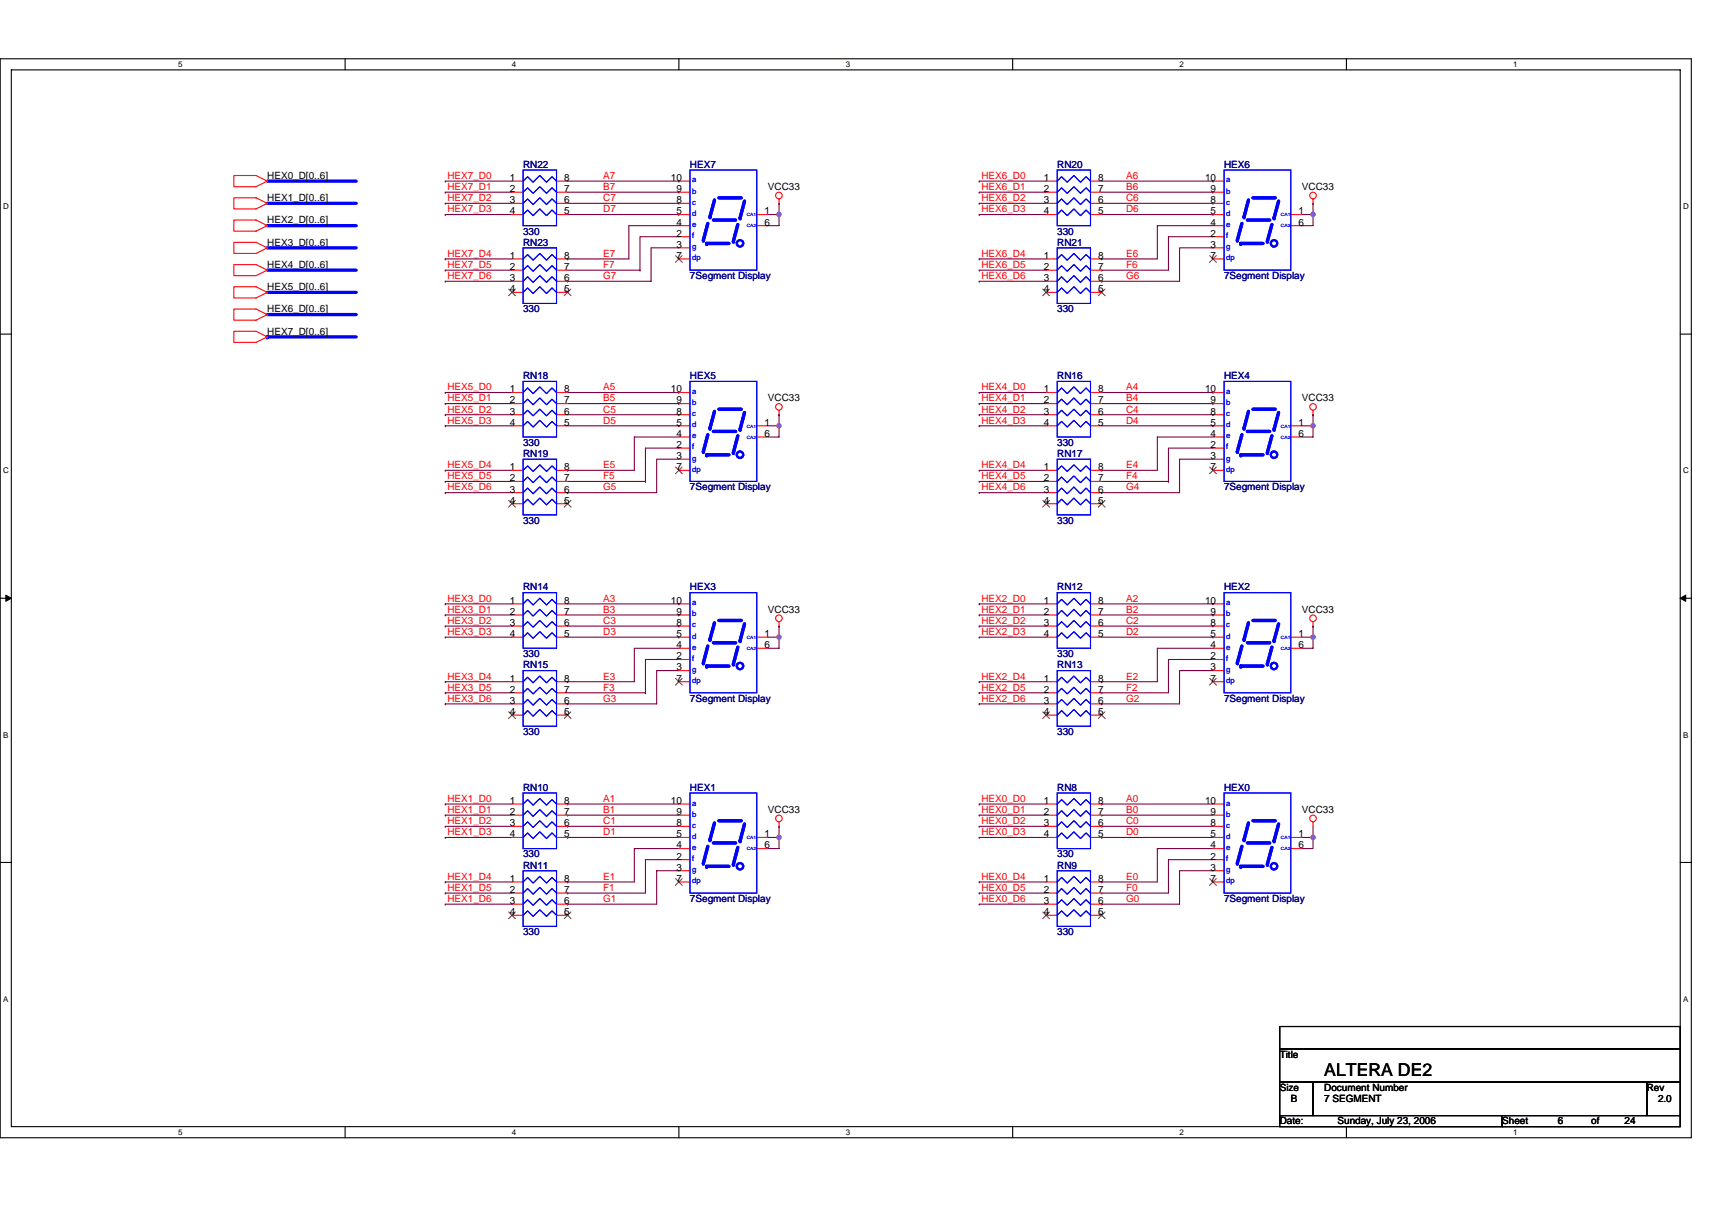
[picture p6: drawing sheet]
<svg xmlns="http://www.w3.org/2000/svg" width="297mm" height="210mm" viewBox="0 0 297 210" stroke-linecap="round" stroke-linejoin="round" font-family="sans-serif">
<path d="M0 10.2h293.5v187.2h-293.5zM2 12.1h289.5v183.4h-289.5z" fill="none" stroke="#000" stroke-width=".19"/>
<g fill="#fff">
<path d="M30.9 10.4h.8v1.6h-.8z"/>
<path d="M30.9 195.7h.8v1.6h-.8z"/>
</g>
<path d="M59.9 10.2v1.9M59.9 195.5v1.9" fill="none" stroke="#000" stroke-width=".19"/>
<g fill="#fff">
<path d="M88.8 10.4h.8v1.6h-.8z"/>
<path d="M88.8 195.7h.8v1.6h-.8z"/>
</g>
<path d="M117.8 10.2v1.9M117.8 195.5v1.9" fill="none" stroke="#000" stroke-width=".19"/>
<g fill="#fff">
<path d="M146.7 10.4h.8v1.6h-.8z"/>
<path d="M146.7 195.7h.8v1.6h-.8z"/>
</g>
<path d="M175.7 10.2v1.9M175.7 195.5v1.9" fill="none" stroke="#000" stroke-width=".19"/>
<g fill="#fff">
<path d="M204.7 10.4h.7v1.6h-.7z"/>
<path d="M204.7 195.7h.7v1.6h-.7z"/>
</g>
<path d="M233.6 10.2v1.9M233.6 195.5v1.9" fill="none" stroke="#000" stroke-width=".19"/>
<g fill="#fff">
<path d="M262.6 10.4h.7v1.6h-.7z"/>
<path d="M262.6 195.7h.7v1.6h-.7z"/>
<path d="M.5 35.1h1v1.5h-1z"/>
<path d="M292 35.1h1v1.5h-1z"/>
<path d="M.5 80.9h1v1.5h-1z"/>
<path d="M292 80.9h1v1.5h-1z"/>
</g>
<path d="M0 58h2M291.5 58h2" fill="none" stroke="#000" stroke-width=".19"/>
<g fill="#fff">
<path d="M.5 126.7h.9v1.6h-.9z"/>
<path d="M292 126.7h.9v1.6h-.9z"/>
</g>
<path d="M0 103.8h2M291.5 103.8h2" fill="none" stroke="#000" stroke-width=".19"/>
<path d="M1 103.3l1 .5-1 .6zM291.5 103.8l1-.5v1.1z" fill="#000" stroke="#000" stroke-width=".17"/>
<g fill="#fff">
<path d="M.5 172.6h.9v1.5h-.9z"/>
<path d="M292 172.6h.9v1.5h-.9z"/>
</g>
<path d="M0 149.7h2M291.5 149.7h2M222 178.1h69.5v3.9h-69.5zM222 182h69.5v5.8h-69.5zM222 187.8h5.8v5.8h-5.8zM222 193.6h38.6v1.9h-38.6zM227.8 187.8h57.9v5.8h-57.9zM260.6 193.6h30.9v1.9h-30.9zM285.7 187.8h5.8v5.8h-5.8z" fill="none" stroke="#000" stroke-width=".19"/>
<g fill="none" stroke="#800040" stroke-width=".19">
<path d="M77.3 31.4h.1M77.3 33.4h.1M77.3 35.3h.1M77.3 37.2h.1M77.3 31.4h11.5M77.3 33.4h11.5M77.3 35.3h11.5M77.3 37.2h11.5M98.5 31.4h19.3M98.5 33.4h19.3M98.5 35.3h19.3M98.5 37.2h19.3"/>
<path d="M117.8 39.2h-8.7v5.7h-10.6M117.8 35.3h.1M117.8 37.2h.1M117.8 33.4h.1M117.8 31.4h.1M133.2 37.2h2M135.2 35.3h.1M135.2 37.2v2h-2M135.2 35.3v1.9M169.9 31.4h.1M169.9 33.4h.1M169.9 35.3h.1"/>
<path d="M169.9 37.2h.1M169.9 31.4h11.6M169.9 33.4h11.6M169.9 35.3h11.6M169.9 37.2h11.6M191.2 31.4h19.3M191.2 33.4h19.3M191.2 35.3h19.3M191.2 37.2h19.3M210.5 39.2h-9.7v5.7h-9.6M210.5 37.2h.1M210.5 31.4h.1"/>
<path d="M210.5 35.3h.1M210.5 33.4h.1M225.9 37.2h1.9M227.8 35.3v3.9h-1.9M227.8 37.2h.1M227.8 35.3h.1M77.3 44.9h.1M77.3 46.9h.1M77.3 48.8h.1M77.3 46.9h11.5M77.3 44.9h11.5M77.3 48.8h11.5"/>
<path d="M98.5 44.9h.1M98.5 48.8h.1M98.5 46.9h12.5M111 46.9h.1M117.8 41.1h-6.8v5.8M117.8 43h-4.8v5.8h-14.5M169.9 44.9h.1M169.9 46.9h.1M169.9 48.8h.1M169.9 46.9h11.6M169.9 44.9h11.6M169.9 48.8h11.6"/>
<path d="M191.2 44.9h.1M191.2 48.8h.1M191.2 46.9h.1M210.5 41.1h-7.8v5.8h-11.5M210.5 43h-5.8v5.8h-13.5M77.3 70h.1M77.3 73.9h.1M77.3 72h.1M77.3 68.1h.1M77.3 73.9h11.5M77.3 68.1h11.5M77.3 72h11.5"/>
<path d="M77.3 70h11.5M98.5 73.9h19.3M98.5 68.1h19.3M98.5 72h19.3M98.5 70h19.3M117.8 75.8h-7.7v5.8h-11.6M117.8 70h.1M117.8 73.9h.1M117.8 72h.1M117.8 68.1h.1M117.8 77.8h-5.8v5.7M117.8 79.7h-3.9v5.8h-15.4"/>
<path d="M133.2 73.9h2v1.9h-2M135.2 72h.1M135.2 72v1.9M169.9 73.9h.1M169.9 68.1h.1M169.9 72h.1M169.9 70h.1M169.9 73.9h11.6M169.9 68.1h11.6M169.9 72h11.6M169.9 70h11.6M191.2 73.9h19.3"/>
<path d="M191.2 68.1h19.3M191.2 72h19.3M191.2 70h19.3M210.5 75.8h-9.7v5.8h-9.6M210.5 73.9h.1M210.5 68.1h.1M210.5 72h.1M210.5 70h.1M210.5 77.8h-7.8v5.7M210.5 79.7h-5.8v5.8h-13.5M225.9 73.9h1.9v1.9h-1.9M227.8 72h.1"/>
<path d="M227.8 72v1.9M77.3 85.5h.1M77.3 83.5h.1M77.3 81.6h.1M77.3 83.5h11.5M77.3 81.6h11.5M77.3 85.5h11.5M98.5 81.6h.1M98.5 85.5h.1M98.5 83.5h13.5M112 83.5h.1M169.9 83.5h.1"/>
<path d="M169.9 81.6h.1M169.9 85.5h.1M169.9 83.5h11.6M169.9 81.6h11.6M169.9 85.5h11.6M191.2 81.6h.1M191.2 85.5h.1M191.2 83.5h11.5M202.7 83.5h.1M77.3 104.8h.1M77.3 118.3h.1M77.3 110.6h.1"/>
<path d="M77.3 108.6h.1M77.3 106.7h.1M77.3 104.8h11.5M77.3 118.3h11.5M77.3 110.6h11.5M77.3 108.6h11.5M77.3 106.7h11.5M98.5 118.3h.1M98.5 104.8h19.3M98.5 110.6h19.3M98.5 108.6h19.3M98.5 106.7h19.3"/>
<path d="M117.8 112.5h-7.7v5.8h-11.6M117.8 104.8h.1M117.8 108.6h.1M117.8 106.7h.1M117.8 110.6h.1M117.8 114.4h-5.8v5.8M117.8 116.4h-3.9v5.8h-15.4M133.2 110.6h2v1.9h-2M135.2 108.6h.1M135.2 108.6v2M169.9 104.8h.1M169.9 106.7h.1"/>
<path d="M169.9 108.6h.1M169.9 110.6h.1M169.9 118.3h.1M169.9 104.8h11.6M169.9 118.3h11.6M169.9 110.6h11.6M169.9 108.6h11.6M169.9 106.7h11.6M191.2 118.3h.1M191.2 104.8h19.3M191.2 110.6h19.3M191.2 108.6h19.3"/>
<path d="M191.2 106.7h19.3M210.5 114.4h-7.8v5.8h-11.5M210.5 112.5h-9.7v5.8h-9.6M210.5 106.7h.1M210.5 110.6h.1M210.5 108.6h.1M210.5 104.8h.1M210.5 116.4h-5.8v5.8h-13.5M225.9 110.6h1.9v1.9h-1.9M227.8 108.6h.1M227.8 108.6v2M77.3 139.5h.1"/>
<path d="M77.3 122.2h.1M77.3 120.2h.1M77.3 120.2h11.5M77.3 139.5h11.5M77.3 122.2h11.5M98.5 139.5h.1M98.5 122.2h.1M98.5 120.2h13.5M98.5 139.5h19.3M112 120.2h.1M169.9 139.5h.1M169.9 120.2h.1"/>
<path d="M169.9 122.2h.1M169.9 120.2h11.6M169.9 139.5h11.6M169.9 122.2h11.6M191.2 139.5h.1M191.2 120.2h.1M191.2 122.2h.1M191.2 139.5h19.3M77.3 155h.1M77.3 153.1h.1M77.3 145.3h.1M77.3 156.9h.1"/>
<path d="M77.3 143.4h.1M77.3 141.5h.1M77.3 155h11.5M77.3 153.1h11.5M77.3 145.3h11.5M77.3 143.4h11.5M77.3 156.9h11.5M77.3 141.5h11.5M98.5 153.1h.1M98.5 141.5h.1M98.5 156.9h.1M98.5 143.4h.1"/>
<path d="M98.5 155h.1M98.5 145.3h.1M98.5 145.3h19.3M98.5 143.4h19.3M98.5 141.5h19.3M117.8 147.3h-7.7v5.8h-11.6M117.8 149.2h-5.8v5.8h-13.5M117.8 151.1h-3.9v5.8h-15.4M133.2 145.3h2v2h-2M135.2 143.4h.1M135.2 143.4v1.9M169.9 153.1h.1"/>
<path d="M169.9 145.3h.1M169.9 143.4h.1M169.9 156.9h.1M169.9 141.5h.1M169.9 155h.1M169.9 155h11.6M169.9 153.1h11.6M169.9 145.3h11.6M169.9 143.4h11.6M169.9 156.9h11.6M169.9 141.5h11.6M191.2 155h.1"/>
<path d="M191.2 153.1h.1M191.2 141.5h.1M191.2 143.4h.1M191.2 145.3h.1M191.2 156.9h.1M191.2 145.3h19.3M191.2 143.4h19.3M191.2 141.5h19.3M210.5 147.3h-9.7v5.8h-9.6M210.5 149.2h-7.8v5.8h-11.5M210.5 151.1h-5.8v5.8h-13.5M225.9 145.3h1.9"/>
<path d="M227.8 143.4v1.9M227.8 145.3v2h-1.9M227.8 145.3h.1"/>
</g>
<g fill="none" stroke="#00f" stroke-width=".57">
<path d="M46.4 31.4h15.4M46.4 35.3h15.4M46.4 39.2h15.4M122.8 38.8l-.8 2.9M123.2 37.6h.1M123.8 38.2h3.8M124 34.7l-.8 2.9M124.7 34.3h3.9M128 39l-.7 2.8M128.4 37.8h.1M129.2 34.9l-.8 2.9M215.5 38.8l-.8 2.9"/>
<path d="M215.9 37.6h.1M216.4 38.2h3.9M216.6 34.7l-.7 2.9M217.4 34.3h3.9M220.7 39l-.8 2.8M221.1 37.8h.1M221.8 34.9l-.7 2.9M46.4 43h15.4M46.4 46.9h15.4M46.4 50.7h15.4M46.4 54.6h15.4M46.4 58.5h.1"/>
<path d="M46.4 58.5h15.4M122 41.7h.1M122.6 42.2h.1M122.6 42.2h3.9M127.3 41.8h.1M214.7 41.7h.1M215.3 42.2h.1M215.3 42.2h3.8M219.9 41.8h.1M122 78.3h.1M122.6 78.9h.1M122.6 78.9h3.9"/>
<path d="M122.8 75.4l-.8 2.9M123.2 74.3h.1M123.8 74.9h3.8M124 71.4l-.8 2.9M124.7 71h3.9M127.3 78.5h.1M128 75.6l-.7 2.9M128.4 74.5h.1M129.2 71.6l-.8 2.9M214.7 78.3h.1M215.3 78.9h.1M215.3 78.9h3.8"/>
<path d="M215.5 75.4l-.8 2.9M215.9 74.3h.1M216.4 74.9h3.9M216.6 71.4l-.7 2.9M217.4 71h3.9M219.9 78.5h.1M220.7 75.6l-.8 2.9M221.1 74.5h.1M221.8 71.6l-.7 2.9M122 115h.1M122.6 115.6h.1M122.6 115.6h3.9"/>
<path d="M122.8 112.1l-.8 2.9M123.2 111h.1M123.8 111.5h3.8M124 108.1l-.8 2.9M124.7 107.7h3.9M127.3 115.2h.1M128 112.3l-.7 2.9M128.4 111.2h.1M129.2 108.3l-.8 2.9M214.7 115h.1M215.3 115.6h.1M215.3 115.6h3.8"/>
<path d="M215.5 112.1l-.8 2.9M215.9 111h.1M216.4 111.5h3.9M216.6 108.1l-.7 2.9M217.4 107.7h3.9M219.9 115.2h.1M220.7 112.3l-.8 2.9M221.1 111.2h.1M221.8 108.3l-.7 2.9M122 149.8h.1M122.6 150.3h.1M122.6 150.3h3.9"/>
<path d="M122.8 146.9l-.8 2.9M123.2 145.7h.1M123.8 146.3h3.8M124 142.8l-.8 2.9M124.7 142.4h3.9M127.3 150h.1M128 147.1l-.7 2.9M128.4 145.9h.1M129.2 143l-.8 2.9M214.7 149.8h.1M215.3 150.3h.1M215.3 150.3h3.8"/>
<path d="M215.5 146.9l-.8 2.9M215.9 145.7h.1M216.4 146.3h3.9M216.6 142.8l-.7 2.9M217.4 142.4h3.9M219.9 150h.1M220.7 147.1l-.8 2.9M221.1 145.9h.1M221.8 143l-.7 2.9"/>
</g>
<g fill="#f0f" stroke="#f0f" stroke-width=".19">
<circle cx="135.1" cy="37.2" r=".38"/>
<circle cx="135.1" cy="73.9" r=".38"/>
<circle cx="135.2" cy="110.6" r=".38"/>
<circle cx="135.2" cy="145.3" r=".38"/>
<circle cx="227.8" cy="37.2" r=".38"/>
<circle cx="227.8" cy="73.9" r=".38"/>
<circle cx="227.8" cy="110.6" r=".38"/>
<circle cx="227.8" cy="145.3" r=".38"/>
</g>
<g fill="none" stroke="#f00" stroke-width=".19">
<path d="M40.6 30.5h3.8l2 .9-2 1h-3.8zM40.6 34.3h3.8l2 1-2 1h-3.8zM40.6 38.2h3.8l2 1-2 .9h-3.8zM46.4 31.4h.1M46.4 35.3h.1M46.4 39.2h.1M88.8 31.4h2M88.8 33.4h2M88.8 35.3h2M88.8 37.2h2M96.6 31.4h1.9M96.6 33.4h1.9"/>
<path d="M96.6 35.3h1.9M96.6 37.2h1.9M117.8 31.4h1.9M117.8 33.4h1.9M117.8 35.3h1.9M117.8 37.2h1.9M117.8 39.2h1.9M131.3 37.2h1.9M131.3 39.2h1.9M135.2 34.5v.8M181.5 31.4h1.9M181.5 33.4h1.9"/>
<path d="M181.5 35.3h1.9M181.5 37.2h1.9M189.2 31.4h2M189.2 33.4h2M189.2 35.3h2M189.2 37.2h2M210.5 31.4h1.9M210.5 33.4h1.9M210.5 35.3h1.9M210.5 37.2h1.9M210.5 39.2h1.9M224 37.2h1.9"/>
<path d="M224 39.2h1.9M227.8 34.5v.8M40.6 42.1h3.8l2 .9-2 1h-3.8zM40.6 45.9h3.8l2 1-2 .9h-3.8zM40.6 49.8h3.8l2 .9-2 1h-3.8zM40.6 53.6h3.8l2 1-2 1h-3.8zM40.6 57.5h3.8l2 1-2 .9h-3.8zM46.4 43h.1M46.4 46.9h.1M46.4 50.7h.1M46.4 54.6h.1M46.4 58.5h.1"/>
<path d="M88.8 44.9h2M88.8 46.9h2M88.8 48.8h2M88.8 50.7h2M96.6 44.9h1.9M96.6 46.9h1.9M96.6 48.8h1.9M96.6 50.7h1.9M117.8 44.9h1.9M117.8 41.1h1.9M117.8 43h1.9M181.5 44.9h1.9"/>
<path d="M181.5 46.9h1.9M181.5 48.8h1.9M181.5 50.7h1.9M189.2 44.9h2M189.2 46.9h2M189.2 48.8h2M189.2 50.7h2M210.5 44.9h1.9M210.5 41.1h1.9M210.5 43h1.9M88.8 68.1h2M88.8 70h2"/>
<path d="M88.8 72h2M88.8 73.9h2M96.6 68.1h1.9M96.6 70h1.9M96.6 72h1.9M96.6 73.9h1.9M117.8 68.1h1.9M117.8 70h1.9M117.8 72h1.9M117.8 73.9h1.9M117.8 77.8h1.9M117.8 79.7h1.9"/>
<path d="M117.8 75.8h1.9M131.3 73.9h1.9M131.3 75.8h1.9M135.2 71.2v.8M181.5 68.1h1.9M181.5 70h1.9M181.5 72h1.9M181.5 73.9h1.9M189.2 68.1h2M189.2 70h2M189.2 72h2M189.2 73.9h2"/>
<path d="M210.5 68.1h1.9M210.5 70h1.9M210.5 72h1.9M210.5 73.9h1.9M210.5 77.8h1.9M210.5 79.7h1.9M210.5 75.8h1.9M224 73.9h1.9M224 75.8h1.9M227.8 71.2v.8M88.8 81.6h2M88.8 83.5h2"/>
<path d="M88.8 85.5h2M88.8 87.4h2M96.6 81.6h1.9M96.6 83.5h1.9M96.6 85.5h1.9M96.6 87.4h1.9M117.8 81.6h1.9M181.5 81.6h1.9M181.5 83.5h1.9M181.5 85.5h1.9M181.5 87.4h1.9M189.2 81.6h2"/>
<path d="M189.2 83.5h2M189.2 85.5h2M189.2 87.4h2M210.5 81.6h1.9M88.8 110.6h2M88.8 104.8h2M88.8 106.7h2M88.8 108.6h2M88.8 118.3h2M96.6 110.6h1.9M96.6 104.8h1.9M96.6 106.7h1.9"/>
<path d="M96.6 108.6h1.9M96.6 118.3h1.9M117.8 110.6h1.9M117.8 114.4h1.9M117.8 116.4h1.9M117.8 112.5h1.9M117.8 104.8h1.9M117.8 106.7h1.9M117.8 108.6h1.9M117.8 118.3h1.9M131.3 110.6h1.9M131.3 112.5h1.9"/>
<path d="M135.2 107.9v.7M181.5 110.6h1.9M181.5 104.8h1.9M181.5 106.7h1.9M181.5 108.6h1.9M181.5 118.3h1.9M189.2 110.6h2M189.2 104.8h2M189.2 106.7h2M189.2 108.6h2M189.2 118.3h2M210.5 110.6h1.9"/>
<path d="M210.5 114.4h1.9M210.5 116.4h1.9M210.5 112.5h1.9M210.5 104.8h1.9M210.5 106.7h1.9M210.5 108.6h1.9M210.5 118.3h1.9M224 110.6h1.9M224 112.5h1.9M227.8 107.9v.7M88.8 139.5h2M88.8 120.2h2"/>
<path d="M88.8 122.2h2M88.8 124.1h2M96.6 139.5h1.9M96.6 120.2h1.9M96.6 122.2h1.9M96.6 124.1h1.9M117.8 139.5h1.9M181.5 139.5h1.9M181.5 120.2h1.9M181.5 122.2h1.9M181.5 124.1h1.9M189.2 139.5h2"/>
<path d="M189.2 120.2h2M189.2 122.2h2M189.2 124.1h2M210.5 139.5h1.9M88.8 141.5h2M88.8 143.4h2M88.8 145.3h2M88.8 153.1h2M88.8 155h2M88.8 156.9h2M88.8 158.8h2M96.6 141.5h1.9"/>
<path d="M96.6 143.4h1.9M96.6 145.3h1.9M96.6 153.1h1.9M96.6 155h1.9M96.6 156.9h1.9M96.6 158.8h1.9M117.8 141.5h1.9M117.8 143.4h1.9M117.8 145.3h1.9M117.8 153.1h1.9M117.8 149.2h1.9M117.8 151.1h1.9"/>
<path d="M117.8 147.3h1.9M131.3 145.3h1.9M131.3 147.3h1.9M135.2 142.6v.8M181.5 141.5h1.9M181.5 143.4h1.9M181.5 145.3h1.9M181.5 153.1h1.9M181.5 155h1.9M181.5 156.9h1.9M181.5 158.8h1.9M189.2 141.5h2"/>
<path d="M189.2 143.4h2M189.2 145.3h2M189.2 153.1h2M189.2 155h2M189.2 156.9h2M189.2 158.8h2M210.5 141.5h1.9M210.5 143.4h1.9M210.5 145.3h1.9M210.5 153.1h1.9M210.5 149.2h1.9M210.5 151.1h1.9"/>
<path d="M210.5 147.3h1.9M224 145.3h1.9M224 147.3h1.9M227.8 142.6v.8"/>
<circle cx="135.1" cy="33.9" r=".57"/>
<circle cx="227.8" cy="33.9" r=".57"/>
<circle cx="135.1" cy="70.6" r=".57"/>
<circle cx="227.8" cy="70.6" r=".57"/>
<circle cx="135.1" cy="107.3" r=".57"/>
<circle cx="227.8" cy="107.3" r=".57"/>
<circle cx="135.1" cy="142" r=".57"/>
<circle cx="227.8" cy="142" r=".57"/>
</g>
<g fill="none" stroke="#00f" stroke-width=".19">
<path d="M90.8 29.5h5.8v9.7h-5.8zM90.8 31.4l.7-.7 1 .9 1.2-1.1 1.1 1.1 1-.9 .8 .7M90.8 33.4l.7-.8 1 .9 1.2-1.1 1.1 1.1 1-.9 .8 .8M90.8 35.3l.7-.8 1 1 1.2-1.2 1.1 1.2 1-1 .8 .8M90.8 37.2l.7-.8 1 1 1.2-1.1 1.1 1.1 1-1 .8 .8M119.7 29.5h11.6v17.4h-11.6zM183.4 29.5h5.8v9.7h-5.8zM183.4 31.4l.8-.7 1 .9 1.1-1.1 1.2 1.1 .9-.9 .8 .7M183.4 33.4l.8-.8 1 .9 1.1-1.1 1.2 1.1 .9-.9 .8 .8M183.4 35.3l.8-.8 1 1 1.1-1.2 1.2 1.2 .9-1 .8 .8M183.4 37.2l.8-.8 1 1 1.1-1.1 1.2 1.1 .9-1 .8 .8M212.4 29.5h11.6v17.4h-11.6z"/>
<path d="M90.8 43h5.8v9.7h-5.8zM90.8 44.9l.7-.7 1 .9 1.2-1.1 1.1 1.1 1-.9 .8 .7M90.8 46.9l.7-.8 1 1 1.2-1.2 1.1 1.2 1-1 .8 .8M90.8 48.8l.7-.8 1 1 1.2-1.2 1.1 1.2 1-1 .8 .8M90.8 50.7l.7-.7 1 .9 1.2-1.1 1.1 1.1 1-.9 .8 .7M183.4 43h5.8v9.7h-5.8zM183.4 44.9l.8-.7 1 .9 1.1-1.1 1.2 1.1 .9-.9 .8 .7M183.4 46.9l.8-.8 1 1 1.1-1.2 1.2 1.2 .9-1 .8 .8M183.4 48.8l.8-.8 1 1 1.1-1.2 1.2 1.2 .9-1 .8 .8M183.4 50.7l.8-.7 1 .9 1.1-1.1 1.2 1.1 .9-.9 .8 .7M90.8 66.2h5.8v9.6h-5.8zM90.8 79.7h5.8v9.6h-5.8z"/>
<path d="M90.8 68.1l.7-.8 1 1 1.2-1.2 1.1 1.2 1-1 .8 .8M90.8 70l.7-.7 1 .9 1.2-1.1 1.1 1.1 1-.9 .8 .7M90.8 72l.7-.8 1 1 1.2-1.2 1.1 1.2 1-1 .8 .8M90.8 73.9l.7-.8 1 1 1.2-1.2 1.1 1.2 1-1 .8 .8M119.7 66.2h11.6v17.3h-11.6zM183.4 66.2h5.8v9.6h-5.8zM183.4 79.7h5.8v9.6h-5.8zM183.4 68.1l.8-.8 1 1 1.1-1.2 1.2 1.2 .9-1 .8 .8M183.4 70l.8-.7 1 .9 1.1-1.1 1.2 1.1 .9-.9 .8 .7M183.4 72l.8-.8 1 1 1.1-1.2 1.2 1.2 .9-1 .8 .8M183.4 73.9l.8-.8 1 1 1.1-1.2 1.2 1.2 .9-1 .8 .8M212.4 66.2h11.6v17.3h-11.6z"/>
<path d="M90.8 81.6l.7-.7 1 .9 1.2-1.1 1.1 1.1 1-.9 .8 .7M90.8 83.5l.7-.7 1 1 1.2-1.2 1.1 1.2 1-1 .8 .7M90.8 85.5l.7-.8 1 1 1.2-1.2 1.1 1.2 1-1 .8 .8M90.8 87.4l.7-.8 1 1 1.2-1.2 1.1 1.2 1-1 .8 .8M183.4 81.6l.8-.7 1 .9 1.1-1.1 1.2 1.1 .9-.9 .8 .7M183.4 83.5l.8-.7 1 1 1.1-1.2 1.2 1.2 .9-1 .8 .7M183.4 85.5l.8-.8 1 1 1.1-1.2 1.2 1.2 .9-1 .8 .8M183.4 87.4l.8-.8 1 1 1.1-1.2 1.2 1.2 .9-1 .8 .8M90.8 102.8h5.8v9.7h-5.8zM90.8 116.4h5.8v9.6h-5.8zM90.8 104.8l.7-.8 1 1 1.2-1.2 1.1 1.2 1-1 .8 .8M90.8 106.7l.7-.8 1 1 1.2-1.2 1.1 1.2 1-1 .8 .8"/>
<path d="M90.8 108.6l.7-.7 1 .9 1.2-1.1 1.1 1.1 1-.9 .8 .7M90.8 110.6l.7-.8 1 1 1.2-1.2 1.1 1.2 1-1 .8 .8M90.8 118.3l.7-.8 1 1 1.2-1.2 1.1 1.2 1-1 .8 .8M119.7 102.8h11.6v17.4h-11.6zM183.4 102.8h5.8v9.7h-5.8zM183.4 116.4h5.8v9.6h-5.8zM183.4 104.8l.8-.8 1 1 1.1-1.2 1.2 1.2 .9-1 .8 .8M183.4 106.7l.8-.8 1 1 1.1-1.2 1.2 1.2 .9-1 .8 .8M183.4 108.6l.8-.7 1 .9 1.1-1.1 1.2 1.1 .9-.9 .8 .7M183.4 110.6l.8-.8 1 1 1.1-1.2 1.2 1.2 .9-1 .8 .8M183.4 118.3l.8-.8 1 1 1.1-1.2 1.2 1.2 .9-1 .8 .8M212.4 102.8h11.6v17.4h-11.6z"/>
<path d="M90.8 137.6h5.8v9.7h-5.8zM90.8 139.5l.7-.7 1 .9 1.2-1.1 1.1 1.1 1-.9 .8 .7M90.8 120.2l.7-.7 1 .9 1.2-1.1 1.1 1.1 1-.9 .8 .7M90.8 122.2l.7-.8 1 1 1.2-1.2 1.1 1.2 1-1 .8 .8M90.8 124.1l.7-.8 1 1 1.2-1.2 1.1 1.2 1-1 .8 .8M119.7 137.6h11.6v17.4h-11.6zM183.4 137.6h5.8v9.7h-5.8zM183.4 120.2l.8-.7 1 .9 1.1-1.1 1.2 1.1 .9-.9 .8 .7M183.4 122.2l.8-.8 1 1 1.1-1.2 1.2 1.2 .9-1 .8 .8M183.4 124.1l.8-.8 1 1 1.1-1.2 1.2 1.2 .9-1 .8 .8M183.4 139.5l.8-.7 1 .9 1.1-1.1 1.2 1.1 .9-.9 .8 .7M212.4 137.6h11.6v17.4h-11.6z"/>
<path d="M90.8 151.1h5.8v9.7h-5.8zM90.8 141.5l.7-.8 1 1 1.2-1.2 1.1 1.2 1-1 .8 .8M90.8 143.4l.7-.8 1 1 1.2-1.2 1.1 1.2 1-1 .8 .8M90.8 145.3l.7-.8 1 1 1.2-1.1 1.1 1.1 1-1 .8 .8M90.8 153.1l.7-.8 1 .9 1.2-1.1 1.1 1.1 1-.9 .8 .8M90.8 155l.7-.8 1 1 1.2-1.2 1.1 1.2 1-1 .8 .8M90.8 156.9l.7-.8 1 1 1.2-1.2 1.1 1.2 1-1 .8 .8M90.8 158.8l.7-.7 1 .9 1.2-1.1 1.1 1.1 1-.9 .8 .7M183.4 151.1h5.8v9.7h-5.8zM183.4 141.5l.8-.8 1 1 1.1-1.2 1.2 1.2 .9-1 .8 .8M183.4 143.4l.8-.8 1 1 1.1-1.2 1.2 1.2 .9-1 .8 .8M183.4 145.3l.8-.8 1 1 1.1-1.1 1.2 1.1 .9-1 .8 .8"/>
<path d="M183.4 153.1l.8-.8 1 .9 1.1-1.1 1.2 1.1 .9-.9 .8 .8M183.4 155l.8-.8 1 1 1.1-1.2 1.2 1.2 .9-1 .8 .8M183.4 156.9l.8-.8 1 1 1.1-1.2 1.2 1.2 .9-1 .8 .8M183.4 158.8l.8-.7 1 .9 1.1-1.1 1.2 1.1 .9-.9 .8 .7"/>
</g>
<g fill="none" stroke="#804000" stroke-width=".17">
<path d="M88.3 50.2l1.1 1.1M89.4 50.2l-1.2 1.1M97.9 50.2l1.2 1.1M99.1 50.2l-1.2 1.1M117.2 44.4l1.2 1.1M118.4 44.4l-1.2 1.1M180.9 50.2l1.2 1.1M182.1 50.2l-1.2 1.1M190.6 50.2l1.1 1.1M191.7 50.2l-1.1 1.1M209.9 44.4l1.1 1.1M211 44.4l-1.1 1.1"/>
<path d="M88.3 86.8l1.1 1.2M89.4 86.8l-1.2 1.2M97.9 86.8l1.2 1.2M99.1 86.8l-1.2 1.2M117.2 81l1.2 1.2M118.4 81l-1.2 1.2M180.9 86.8l1.2 1.2M182.1 86.8l-1.2 1.2M190.6 86.8l1.1 1.2M191.7 86.8l-1.1 1.2M209.9 81l1.1 1.2M211 81l-1.1 1.2"/>
<path d="M117.2 117.7l1.2 1.2M118.4 117.7l-1.2 1.2M209.9 117.7l1.1 1.2M211 117.7l-1.1 1.2M88.3 123.5l1.1 1.2M89.4 123.5l-1.2 1.2M97.9 123.5l1.2 1.2M99.1 123.5l-1.2 1.2M180.9 123.5l1.2 1.2M182.1 123.5l-1.2 1.2M190.6 123.5l1.1 1.2M191.7 123.5l-1.1 1.2"/>
<path d="M88.3 158.3l1.1 1.1M89.4 158.3l-1.2 1.1M97.9 158.3l1.2 1.1M99.1 158.3l-1.2 1.1M117.2 152.5l1.2 1.1M118.4 152.5l-1.2 1.1M180.9 158.3l1.2 1.1M182.1 158.3l-1.2 1.1M190.6 158.3l1.1 1.1M191.7 158.3l-1.1 1.1M209.9 152.5l1.1 1.1M211 152.5l-1.1 1.1"/>
</g>
<g fill="none" stroke="#00f" stroke-width="1.1">
<path d="M220.9 42.1h.3v.3h-.3zM220.9 78.8h.3v.2h-.3zM220.9 115.4h.3v.3h-.3zM220.9 150.2h.3v.3h-.3z"/>
<circle cx="128.4" cy="42.2" r=".18"/>
<circle cx="128.4" cy="78.9" r=".19"/>
<circle cx="128.4" cy="115.6" r=".18"/>
<circle cx="128.4" cy="150.3" r=".18"/>
</g>
<text font-size="3.1" x="229.8" y="186.7">ALTERA DE2</text>
<g font-size="1.7" fill="#000080">
<text x="90.8" y="29.1">RN22</text>
<text x="119.7" y="29.1">HEX7</text>
<text x="183.4" y="29.1">RN20</text>
<text x="212.4" y="29.1">HEX6</text>
<text x="90.8" y="40.7">330</text>
<text x="183.4" y="40.7">330</text>
<text x="90.8" y="42.6">RN23</text>
<text x="183.4" y="42.6">RN21</text>
<text x="119.7" y="48.4">7Segment Display</text>
<text x="212.4" y="48.4">7Segment Display</text>
<text x="90.8" y="54.2">330</text>
<text x="183.4" y="54.2">330</text>
<text x="90.8" y="65.8">RN18</text>
<text x="119.7" y="65.8">HEX5</text>
<text x="183.4" y="65.8">RN16</text>
<text x="212.4" y="65.8">HEX4</text>
<text x="90.8" y="77.4">330</text>
<text x="183.4" y="77.4">330</text>
<text x="90.8" y="79.3">RN19</text>
<text x="183.4" y="79.3">RN17</text>
<text x="119.7" y="85.1">7Segment Display</text>
<text x="212.4" y="85.1">7Segment Display</text>
<text x="90.8" y="90.9">330</text>
<text x="183.4" y="90.9">330</text>
<text x="90.8" y="102.5">RN14</text>
<text x="119.7" y="102.5">HEX3</text>
<text x="183.4" y="102.5">RN12</text>
<text x="212.4" y="102.5">HEX2</text>
<text x="90.8" y="114">330</text>
<text x="90.8" y="116">RN15</text>
<text x="183.4" y="114">330</text>
<text x="183.4" y="116">RN13</text>
<text x="119.7" y="121.8">7Segment Display</text>
<text x="212.4" y="121.8">7Segment Display</text>
<text x="90.8" y="127.6">330</text>
<text x="183.4" y="127.6">330</text>
<text x="90.8" y="137.2">RN10</text>
<text x="119.7" y="137.2">HEX1</text>
<text x="183.4" y="137.2">RN8</text>
<text x="212.4" y="137.2">HEX0</text>
<text x="90.8" y="148.8">330</text>
<text x="183.4" y="148.8">330</text>
<text x="90.8" y="150.7">RN11</text>
<text x="183.4" y="150.7">RN9</text>
<text x="119.7" y="156.5">7Segment Display</text>
<text x="212.4" y="156.5">7Segment Display</text>
<text x="90.8" y="162.3">330</text>
<text x="183.4" y="162.3">330</text>
</g>
<g font-size="1.7">
<text x="46.4" y="31.1">HEX0_D[0..6]</text>
<text x="46.4" y="34.9">HEX1_D[0..6]</text>
<text x="88.4" y="31.4">1</text>
<text x="88.4" y="33.3">2</text>
<text x="88.4" y="35.3">3</text>
<text x="97.9" y="35.3">6</text>
<text x="97.9" y="33.3">7</text>
<text x="97.9" y="31.4">8</text>
<text x="116.4" y="31.4">10</text>
<text x="117.4" y="33.3">9</text>
<text x="117.4" y="35.3">8</text>
<text x="133.2" y="33">VCC33</text>
<text x="181.1" y="31.4">1</text>
<text x="181.1" y="33.3">2</text>
<text x="181.1" y="35.3">3</text>
<text x="190.6" y="35.3">6</text>
<text x="190.6" y="33.3">7</text>
<text x="190.6" y="31.4">8</text>
<text x="209.1" y="31.4">10</text>
<text x="210.1" y="33.3">9</text>
<text x="210.1" y="35.3">8</text>
<text x="225.9" y="33">VCC33</text>
<text x="46.4" y="38.8">HEX2_D[0..6]</text>
<text x="88.4" y="37.2">4</text>
<text x="97.9" y="37.2">5</text>
<text x="117.4" y="41.1">2</text>
<text x="117.4" y="39.1">4</text>
<text x="117.4" y="37.2">5</text>
<text x="132.6" y="37.2">1</text>
<text x="132.6" y="39.1">6</text>
<text x="181.1" y="37.2">4</text>
<text x="190.6" y="37.2">5</text>
<text x="210.1" y="41.1">2</text>
<text x="210.1" y="39.1">4</text>
<text x="210.1" y="37.2">5</text>
<text x="225.3" y="37.2">1</text>
<text x="225.3" y="39.1">6</text>
<text x="46.4" y="42.6">HEX3_D[0..6]</text>
<text x="46.4" y="46.5">HEX4_D[0..6]</text>
<text x="88.4" y="44.9">1</text>
<text x="88.4" y="46.9">2</text>
<text x="97.9" y="46.9">7</text>
<text x="97.9" y="44.9">8</text>
<text x="117.4" y="43">3</text>
<text x="117.4" y="44.9">7</text>
<text x="181.1" y="44.9">1</text>
<text x="181.1" y="46.9">2</text>
<text x="190.6" y="46.9">7</text>
<text x="190.6" y="44.9">8</text>
<text x="210.1" y="43">3</text>
<text x="210.1" y="44.9">7</text>
<text x="46.4" y="50.4">HEX5_D[0..6]</text>
<text x="88.4" y="48.8">3</text>
<text x="88.4" y="50.7">4</text>
<text x="97.9" y="50.7">5</text>
<text x="97.9" y="48.8">6</text>
<text x="181.1" y="48.8">3</text>
<text x="181.1" y="50.7">4</text>
<text x="190.6" y="50.7">5</text>
<text x="190.6" y="48.8">6</text>
<text x="46.4" y="54.2">HEX6_D[0..6]</text>
<text x="46.4" y="58.1">HEX7_D[0..6]</text>
<text x="88.4" y="68.1">1</text>
<text x="88.4" y="70">2</text>
<text x="88.4" y="71.9">3</text>
<text x="97.9" y="71.9">6</text>
<text x="97.9" y="70">7</text>
<text x="97.9" y="68.1">8</text>
<text x="116.4" y="68.1">10</text>
<text x="117.4" y="70">9</text>
<text x="117.4" y="71.9">8</text>
<text x="133.2" y="69.7">VCC33</text>
<text x="181.1" y="68.1">1</text>
<text x="181.1" y="70">2</text>
<text x="181.1" y="71.9">3</text>
<text x="190.6" y="71.9">6</text>
<text x="190.6" y="70">7</text>
<text x="190.6" y="68.1">8</text>
<text x="209.1" y="68.1">10</text>
<text x="210.1" y="70">9</text>
<text x="210.1" y="71.9">8</text>
<text x="225.9" y="69.7">VCC33</text>
<text x="88.4" y="73.9">4</text>
<text x="97.9" y="73.9">5</text>
<text x="117.4" y="77.7">2</text>
<text x="117.4" y="75.8">4</text>
<text x="117.4" y="73.9">5</text>
<text x="132.6" y="73.9">1</text>
<text x="132.6" y="75.8">6</text>
<text x="181.1" y="73.9">4</text>
<text x="190.6" y="73.9">5</text>
<text x="210.1" y="77.7">2</text>
<text x="210.1" y="75.8">4</text>
<text x="210.1" y="73.9">5</text>
<text x="225.3" y="73.9">1</text>
<text x="225.3" y="75.8">6</text>
<text x="88.4" y="81.6">1</text>
<text x="88.4" y="83.5">2</text>
<text x="97.9" y="83.5">7</text>
<text x="97.9" y="81.6">8</text>
<text x="117.4" y="79.7">3</text>
<text x="117.4" y="81.6">7</text>
<text x="181.1" y="81.6">1</text>
<text x="181.1" y="83.5">2</text>
<text x="190.6" y="83.5">7</text>
<text x="190.6" y="81.6">8</text>
<text x="210.1" y="79.7">3</text>
<text x="210.1" y="81.6">7</text>
<text x="88.4" y="85.5">3</text>
<text x="88.4" y="87.4">4</text>
<text x="97.9" y="87.4">5</text>
<text x="97.9" y="85.5">6</text>
<text x="181.1" y="85.5">3</text>
<text x="181.1" y="87.4">4</text>
<text x="190.6" y="87.4">5</text>
<text x="190.6" y="85.5">6</text>
<text x="88.4" y="104.8">1</text>
<text x="88.4" y="106.7">2</text>
<text x="97.9" y="106.7">7</text>
<text x="97.9" y="104.8">8</text>
<text x="116.4" y="104.8">10</text>
<text x="117.4" y="106.7">9</text>
<text x="133.2" y="106.3">VCC33</text>
<text x="181.1" y="104.8">1</text>
<text x="181.1" y="106.7">2</text>
<text x="190.6" y="106.7">7</text>
<text x="190.6" y="104.8">8</text>
<text x="209.1" y="104.8">10</text>
<text x="210.1" y="106.7">9</text>
<text x="225.9" y="106.3">VCC33</text>
<text x="88.4" y="108.6">3</text>
<text x="88.4" y="110.6">4</text>
<text x="97.9" y="110.6">5</text>
<text x="97.9" y="108.6">6</text>
<text x="117.4" y="112.5">4</text>
<text x="117.4" y="110.6">5</text>
<text x="117.4" y="108.6">8</text>
<text x="132.6" y="110.6">1</text>
<text x="132.6" y="112.5">6</text>
<text x="181.1" y="108.6">3</text>
<text x="181.1" y="110.6">4</text>
<text x="190.6" y="110.6">5</text>
<text x="190.6" y="108.6">6</text>
<text x="210.1" y="112.5">4</text>
<text x="210.1" y="110.6">5</text>
<text x="210.1" y="108.6">8</text>
<text x="225.3" y="110.6">1</text>
<text x="225.3" y="112.5">6</text>
<text x="88.4" y="118.3">1</text>
<text x="97.9" y="118.3">8</text>
<text x="117.4" y="114.4">2</text>
<text x="117.4" y="116.4">3</text>
<text x="117.4" y="118.3">7</text>
<text x="181.1" y="118.3">1</text>
<text x="190.6" y="118.3">8</text>
<text x="210.1" y="114.4">2</text>
<text x="210.1" y="116.4">3</text>
<text x="210.1" y="118.3">7</text>
<text x="88.4" y="120.2">2</text>
<text x="88.4" y="122.1">3</text>
<text x="88.4" y="124.1">4</text>
<text x="97.9" y="124.1">5</text>
<text x="97.9" y="122.1">6</text>
<text x="97.9" y="120.2">7</text>
<text x="181.1" y="120.2">2</text>
<text x="181.1" y="122.1">3</text>
<text x="181.1" y="124.1">4</text>
<text x="190.6" y="124.1">5</text>
<text x="190.6" y="122.1">6</text>
<text x="190.6" y="120.2">7</text>
<text x="88.4" y="139.5">1</text>
<text x="88.4" y="141.4">2</text>
<text x="88.4" y="143.4">3</text>
<text x="97.9" y="143.4">6</text>
<text x="97.9" y="141.4">7</text>
<text x="97.9" y="139.5">8</text>
<text x="116.4" y="139.5">10</text>
<text x="117.4" y="141.4">9</text>
<text x="117.4" y="143.4">8</text>
<text x="133.2" y="141.1">VCC33</text>
<text x="181.1" y="139.5">1</text>
<text x="181.1" y="141.4">2</text>
<text x="181.1" y="143.4">3</text>
<text x="190.6" y="143.4">6</text>
<text x="190.6" y="141.4">7</text>
<text x="190.6" y="139.5">8</text>
<text x="209.1" y="139.5">10</text>
<text x="210.1" y="141.4">9</text>
<text x="210.1" y="143.4">8</text>
<text x="225.9" y="141.1">VCC33</text>
<text x="88.4" y="145.3">4</text>
<text x="97.9" y="145.3">5</text>
<text x="117.4" y="149.2">2</text>
<text x="117.4" y="147.2">4</text>
<text x="117.4" y="145.3">5</text>
<text x="132.6" y="145.3">1</text>
<text x="132.6" y="147.2">6</text>
<text x="181.1" y="145.3">4</text>
<text x="190.6" y="145.3">5</text>
<text x="210.1" y="149.2">2</text>
<text x="210.1" y="147.2">4</text>
<text x="210.1" y="145.3">5</text>
<text x="225.3" y="145.3">1</text>
<text x="225.3" y="147.2">6</text>
<text x="88.4" y="153">1</text>
<text x="88.4" y="155">2</text>
<text x="97.9" y="155">7</text>
<text x="97.9" y="153">8</text>
<text x="117.4" y="151.1">3</text>
<text x="117.4" y="153">7</text>
<text x="181.1" y="153">1</text>
<text x="181.1" y="155">2</text>
<text x="190.6" y="155">7</text>
<text x="190.6" y="153">8</text>
<text x="210.1" y="151.1">3</text>
<text x="210.1" y="153">7</text>
<text x="88.4" y="156.9">3</text>
<text x="88.4" y="158.8">4</text>
<text x="97.9" y="158.8">5</text>
<text x="97.9" y="156.9">6</text>
<text x="181.1" y="156.9">3</text>
<text x="181.1" y="158.8">4</text>
<text x="190.6" y="158.8">5</text>
<text x="190.6" y="156.9">6</text>
<text x="222" y="183.6">Title</text>
<text x="222" y="189.3">Size</text>
<text x="224" y="191.3">B</text>
<text x="229.8" y="189.3">Document Number</text>
<text x="229.8" y="191.3">7 SEGMENT</text>
<text x="285.7" y="189.3">Rev</text>
<text x="287.7" y="191.3">2.0</text>
<text x="222" y="195.1">Date:</text>
<text x="232.1" y="195.1">Sunday, July 23, 2006</text>
<text x="260.6" y="195.1">Sheet</text>
<text x="270.3" y="195.1">6</text>
<text x="276.1" y="195.1">of</text>
<text x="281.9" y="195.1">24</text>
</g>
<g font-size="1.7" fill="#f00">
<text x="77.6" y="31.1">HEX7_D0</text>
<text x="77.6" y="33">HEX7_D1</text>
<text x="77.6" y="34.9">HEX7_D2</text>
<text x="104.7" y="34.9">C7</text>
<text x="104.7" y="33">B7</text>
<text x="104.7" y="31.1">A7</text>
<text x="170.3" y="31.1">HEX6_D0</text>
<text x="170.3" y="33">HEX6_D1</text>
<text x="170.3" y="34.9">HEX6_D2</text>
<text x="195.4" y="31.1">A6</text>
<text x="195.4" y="34.9">C6</text>
<text x="195.4" y="33">B6</text>
<text x="77.6" y="36.9">HEX7_D3</text>
<text x="104.7" y="36.9">D7</text>
<text x="170.3" y="36.9">HEX6_D3</text>
<text x="195.4" y="36.9">D6</text>
<text x="77.6" y="44.6">HEX7_D4</text>
<text x="77.6" y="46.5">HEX7_D5</text>
<text x="104.7" y="46.5">F7</text>
<text x="104.7" y="44.6">E7</text>
<text x="170.3" y="44.6">HEX6_D4</text>
<text x="170.3" y="46.5">HEX6_D5</text>
<text x="195.4" y="44.6">E6</text>
<text x="195.4" y="46.5">F6</text>
<text x="77.6" y="48.4">HEX7_D6</text>
<text x="104.7" y="48.4">G7</text>
<text x="170.3" y="48.4">HEX6_D6</text>
<text x="195.4" y="48.4">G6</text>
<text x="77.6" y="69.7">HEX5_D1</text>
<text x="77.6" y="71.6">HEX5_D2</text>
<text x="77.6" y="67.7">HEX5_D0</text>
<text x="104.7" y="69.7">B5</text>
<text x="104.7" y="71.6">C5</text>
<text x="104.7" y="67.7">A5</text>
<text x="170.3" y="67.7">HEX4_D0</text>
<text x="170.3" y="71.6">HEX4_D2</text>
<text x="170.3" y="69.7">HEX4_D1</text>
<text x="195.4" y="67.7">A4</text>
<text x="195.4" y="71.6">C4</text>
<text x="195.4" y="69.7">B4</text>
<text x="77.6" y="73.5">HEX5_D3</text>
<text x="104.7" y="73.5">D5</text>
<text x="170.3" y="73.5">HEX4_D3</text>
<text x="195.4" y="73.5">D4</text>
<text x="77.6" y="83.2">HEX5_D5</text>
<text x="77.6" y="81.2">HEX5_D4</text>
<text x="104.7" y="81.2">E5</text>
<text x="104.7" y="83.2">F5</text>
<text x="170.3" y="83.2">HEX4_D5</text>
<text x="170.3" y="81.2">HEX4_D4</text>
<text x="195.4" y="83.2">F4</text>
<text x="195.4" y="81.2">E4</text>
<text x="77.6" y="85.1">HEX5_D6</text>
<text x="104.7" y="85.1">G5</text>
<text x="170.3" y="85.1">HEX4_D6</text>
<text x="195.4" y="85.1">G4</text>
<text x="77.6" y="104.4">HEX3_D0</text>
<text x="77.6" y="106.3">HEX3_D1</text>
<text x="104.7" y="104.4">A3</text>
<text x="104.7" y="106.3">B3</text>
<text x="170.3" y="104.4">HEX2_D0</text>
<text x="170.3" y="106.3">HEX2_D1</text>
<text x="195.4" y="106.3">B2</text>
<text x="195.4" y="104.4">A2</text>
<text x="77.6" y="110.2">HEX3_D3</text>
<text x="77.6" y="108.3">HEX3_D2</text>
<text x="104.7" y="108.3">C3</text>
<text x="104.7" y="110.2">D3</text>
<text x="170.3" y="108.3">HEX2_D2</text>
<text x="170.3" y="110.2">HEX2_D3</text>
<text x="195.4" y="110.2">D2</text>
<text x="195.4" y="108.3">C2</text>
<text x="77.6" y="119.8">HEX3_D5</text>
<text x="77.6" y="117.9">HEX3_D4</text>
<text x="104.7" y="119.8">F3</text>
<text x="104.7" y="117.9">E3</text>
<text x="170.3" y="117.9">HEX2_D4</text>
<text x="170.3" y="119.8">HEX2_D5</text>
<text x="195.4" y="117.9">E2</text>
<text x="195.4" y="119.8">F2</text>
<text x="77.6" y="121.8">HEX3_D6</text>
<text x="104.7" y="121.8">G3</text>
<text x="170.3" y="121.8">HEX2_D6</text>
<text x="195.4" y="121.8">G2</text>
<text x="77.6" y="143">HEX1_D2</text>
<text x="77.6" y="141.1">HEX1_D1</text>
<text x="77.6" y="139.1">HEX1_D0</text>
<text x="104.7" y="141.1">B1</text>
<text x="104.7" y="143">C1</text>
<text x="104.7" y="139.1">A1</text>
<text x="170.3" y="143">HEX0_D2</text>
<text x="170.3" y="141.1">HEX0_D1</text>
<text x="170.3" y="139.1">HEX0_D0</text>
<text x="195.4" y="141.1">B0</text>
<text x="195.4" y="143">C0</text>
<text x="195.4" y="139.1">A0</text>
<text x="77.6" y="144.9">HEX1_D3</text>
<text x="104.7" y="144.9">D1</text>
<text x="170.3" y="144.9">HEX0_D3</text>
<text x="195.4" y="144.9">D0</text>
<text x="77.6" y="154.6">HEX1_D5</text>
<text x="77.6" y="152.7">HEX1_D4</text>
<text x="104.7" y="152.7">E1</text>
<text x="104.7" y="154.6">F1</text>
<text x="170.3" y="152.7">HEX0_D4</text>
<text x="170.3" y="154.6">HEX0_D5</text>
<text x="195.4" y="154.6">F0</text>
<text x="195.4" y="152.7">E0</text>
<text x="77.6" y="156.5">HEX1_D6</text>
<text x="104.7" y="156.5">G1</text>
<text x="170.3" y="156.5">HEX0_D6</text>
<text x="195.4" y="156.5">G0</text>
</g>
<g font-size="1.4">
<text x="30.9" y="11.7">5</text>
<text x="88.8" y="11.7">4</text>
<text x="146.7" y="11.7">3</text>
<text x="204.7" y="11.7">2</text>
<text x="262.6" y="11.7">1</text>
<text x=".5" y="36.3">D</text>
<text x="292" y="36.3">D</text>
<text x=".5" y="82.1">C</text>
<text x="292" y="82.1">C</text>
<text x=".5" y="128">B</text>
<text x="292" y="128">B</text>
<text x=".5" y="173.8">A</text>
<text x="292" y="173.8">A</text>
<text x="30.9" y="197">5</text>
<text x="88.8" y="197">4</text>
<text x="146.7" y="197">3</text>
<text x="204.7" y="197">2</text>
<text x="262.6" y="197">1</text>
</g>
<g font-size="1.3" fill="#00f">
<text x="120.1" y="35.5">c</text>
<text x="120.1" y="33.6">b</text>
<text x="120.1" y="31.7">a</text>
<text x="212.8" y="35.5">c</text>
<text x="212.8" y="33.6">b</text>
<text x="212.8" y="31.7">a</text>
<text x="120.1" y="39.4">e</text>
<text x="120.1" y="37.5">d</text>
<text x="120.1" y="41.3">f</text>
<text x="212.8" y="39.4">e</text>
<text x="212.8" y="37.5">d</text>
<text x="212.8" y="41.3">f</text>
<text x="120.1" y="45.2">dp</text>
<text x="120.1" y="43.3">g</text>
<text x="212.8" y="45.2">dp</text>
<text x="212.8" y="43.3">g</text>
<text x="120.1" y="70.3">b</text>
<text x="120.1" y="68.3">a</text>
<text x="212.8" y="70.3">b</text>
<text x="212.8" y="68.3">a</text>
<text x="120.1" y="76.1">e</text>
<text x="120.1" y="74.1">d</text>
<text x="120.1" y="72.2">c</text>
<text x="120.1" y="78">f</text>
<text x="212.8" y="76.1">e</text>
<text x="212.8" y="74.1">d</text>
<text x="212.8" y="72.2">c</text>
<text x="212.8" y="78">f</text>
<text x="120.1" y="81.9">dp</text>
<text x="120.1" y="79.9">g</text>
<text x="212.8" y="81.9">dp</text>
<text x="212.8" y="79.9">g</text>
<text x="120.1" y="107">b</text>
<text x="120.1" y="105">a</text>
<text x="212.8" y="107">b</text>
<text x="212.8" y="105">a</text>
<text x="120.1" y="112.8">e</text>
<text x="120.1" y="110.8">d</text>
<text x="120.1" y="108.9">c</text>
<text x="212.8" y="112.8">e</text>
<text x="212.8" y="110.8">d</text>
<text x="212.8" y="108.9">c</text>
<text x="120.1" y="118.5">dp</text>
<text x="120.1" y="116.6">g</text>
<text x="120.1" y="114.7">f</text>
<text x="212.8" y="118.5">dp</text>
<text x="212.8" y="116.6">g</text>
<text x="212.8" y="114.7">f</text>
<text x="120.1" y="143.6">c</text>
<text x="120.1" y="141.7">b</text>
<text x="120.1" y="139.8">a</text>
<text x="212.8" y="143.6">c</text>
<text x="212.8" y="141.7">b</text>
<text x="212.8" y="139.8">a</text>
<text x="120.1" y="147.5">e</text>
<text x="120.1" y="145.6">d</text>
<text x="120.1" y="149.4">f</text>
<text x="212.8" y="147.5">e</text>
<text x="212.8" y="145.6">d</text>
<text x="212.8" y="149.4">f</text>
<text x="120.1" y="153.3">dp</text>
<text x="120.1" y="151.4">g</text>
<text x="212.8" y="153.3">dp</text>
<text x="212.8" y="151.4">g</text>
</g>
<g font-size=".8" fill="#00f">
<text x="129.6" y="37.5">CA1</text>
<text x="129.6" y="39.5">CA2</text>
<text x="222.2" y="37.5">CA1</text>
<text x="222.2" y="39.5">CA2</text>
<text x="129.6" y="74.2">CA1</text>
<text x="129.6" y="76.1">CA2</text>
<text x="222.2" y="74.2">CA1</text>
<text x="222.2" y="76.1">CA2</text>
<text x="129.6" y="110.9">CA1</text>
<text x="129.6" y="112.8">CA2</text>
<text x="222.2" y="110.9">CA1</text>
<text x="222.2" y="112.8">CA2</text>
<text x="129.6" y="145.6">CA1</text>
<text x="129.6" y="147.6">CA2</text>
<text x="222.2" y="145.6">CA1</text>
<text x="222.2" y="147.6">CA2</text>
</g>
</svg>
